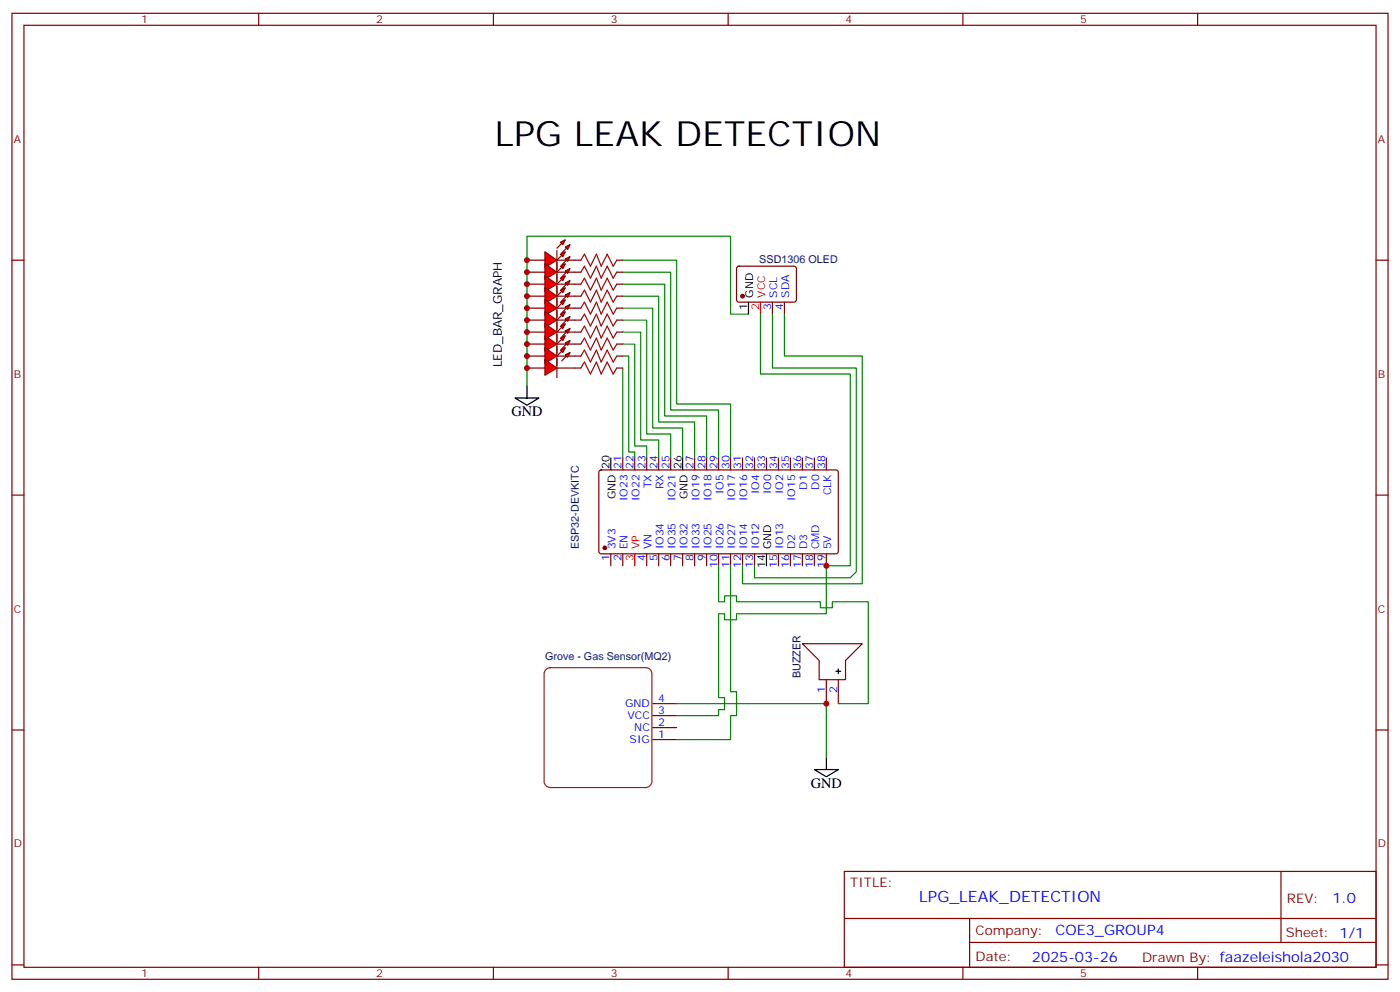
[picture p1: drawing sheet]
<svg xmlns="http://www.w3.org/2000/svg" width="412mm" height="292mm" viewBox="0 0 412 292" stroke-linecap="round" stroke-linejoin="round" font-family="sans-serif">
<g fill="none" stroke="#870000" stroke-width=".35">
<path d="M3.5 3.9h405.4v284.4h-405.4zM7.1 7.4h398.2v277.3h-398.2zM76.2 3.9v3.5M145.3 3.9v3.5M214.5 3.9v3.5M283.6 3.9v3.5M352.8 3.9v3.5M3.5 76.6h3.6M169.3 76.6h1.8M181.7 76.6h1.7M217.2 78.6l.5-.2h16.5l.4 .7-.1 9.4-.6 .4h-16.5l-.4-.7v-9.1zM405.3 76.6h3.6"/>
<path d="M227.5 88.9v3.6M231.1 88.9v3.6M176.6 138.5l.5-.2 69.4 .1 .4 .6v23.6l-.7 .4h-69.4l-.4-.7v-23.3zM183.4 134.8v3.5M187 134.8v3.5M190.5 134.8v3.5M194 134.8v3.5M197.6 134.8v3.5M204.6 134.8v3.5M208.1 134.8v3.5M211.7 134.8v3.5M215.2 134.8v3.5"/>
<path d="M218.7 134.8v3.5M222.2 134.8v3.5M225.8 134.8v3.5M229.3 134.8v3.5M232.8 134.8v3.5M236.4 134.8v3.5M239.9 134.8v3.5M243.4 134.8v3.5M3.5 145.7h3.6M405.3 145.7h3.6M179.9 163v3.5M183.4 163v3.5"/>
<path d="M190.5 163v3.5M194 163v3.5M197.6 163v3.5M201.1 163v3.5M204.6 163v3.5M208.1 163v3.5M211.7 163v3.5M215.2 163v3.5M218.7 163v3.5M222.2 163v3.5M229.3 163v3.5M232.8 163v3.5"/>
<path d="M236.4 163v3.5M239.9 163v3.5M243.4 163v3.5M236.4 189.5h17.6l-4.9 4.9v5.7h-7.8v-5.7zM3.5 214.9h3.6M192.3 217.7h7M192.3 214.2h7M192.3 210.6h7M192.3 207.1h7M243.4 200.1v7M246.9 200.1v7M405.3 214.9h3.6"/>
<path d="M248.7 256.5h156.6v28.2h-156.6zM377.3 256.5v20.9M248.7 270.4h156.5M285.6 277.4h119.6M285.6 270.4v14.1M3.5 284h3.6M76.2 284.7v3.6M145.3 284.7v3.6M214.5 284.7v3.6M283.6 284.7v3.6M352.8 284.7v3.6M405.3 284h3.6"/>
</g>
<g fill="#870000" stroke="#870000" stroke-width=".35">
<circle cx="178.2" cy="161.3" r=".53"/>
<circle cx="218.7" cy="87.2" r=".53"/>
</g>
<path d="M224 88.9v3.6M187 163v3.5" fill="none" stroke="#f00" stroke-width=".35"/>
<path d="M220.5 88.9v3.6M151.7 117.2h7l-3.5 2.1zM155.2 113.6v3.6M179.9 134.8v3.5M201.1 134.8v3.5M225.8 163v3.5M246.2 197.6h1.4M246.9 196.9v1.4M239.9 226.5h7l-3.5 2.1zM243.4 223v3.5" fill="none" stroke="#000" stroke-width=".35"/>
<path d="M160.9 197l1.1-.5h28.3a1.76 1.76 0 0 1 1.7 1.8v31.7a1.89 1.89 0 0 1-1.7 1.8h-28.3a1.89 1.89 0 0 1-1.7-1.8v-31.7z" fill="none" stroke="#8c2424" stroke-width=".35"/>
<g fill="none" stroke="#008700" stroke-width=".35">
<path d="M183.4 76.6h15.9v42.3h15.9v15.9M183.4 97.8h5.3v31.7h5.3v5.3M183.4 94.2h7.1v33.5h7.1v7.1M183.4 90.7h8.9v35.3h8.8v8.8M183.4 87.2h10.6v37h10.6v10.6M183.4 83.6h12.4v38.8h12.3v12.4M183.4 80.1h14.2v40.6h14.1v14.1M224 92.5v17.6h26.5v56.4h-7.1v14.2h-26.4v1.7h-3.6v-1.7h-1.7v24.7h1.7v3.5h-1.7v1.7h-12.4M227.5 92.5v15.8h24.7v60l-1.7 1.8h-28.3v-3.6M231.1 92.5v12.3h22.9v67h-35.3v-5.3M183.4 104.8h1.8v28.2h1.8v1.8M183.4 101.3h3.6v30h3.5v3.5"/>
<path d="M183.4 108.3v26.5M211.7 166.5v10.6h1.7v-1.7h3.6v1.7h24.7v1.8h3.5v-1.8h10.6v30h-8.9M215.2 166.5v37.1h1.8v7h-1.8v7.1h-15.9M199.3 207.1h44.1v15.9"/>
</g>
<path d="M171.1 76.6l1.1-1.8 1.7 3.6 1.8-3.6 1.4 3.6 1.8-3.6 1.7 3.6 1.1-1.8" fill="none" stroke="#a10000" stroke-width=".35"/>
<g fill="#f00" stroke="#870000" stroke-width=".35">
<path d="M160.5 74.1l3.5 2.5-3.5 2.1z"/>
<path d="M164 73.8v5.6z"/>
</g>
<g fill="#870000" stroke="#870000" stroke-width=".35">
<path d="M165.5 71.6l-1.5 1.5z"/>
<path d="M165.5 74.5l1.4-1.4z"/>
</g>
<g fill="#f00" stroke="#870000" stroke-width=".35">
<path d="M165.1 71.3l1.4-.7-.7 1.4z"/>
<path d="M166.5 72.7l1.4-.7-.7 1.4z"/>
</g>
<path d="M155.2 76.6h5.3M164 76.6h5.3" fill="none" stroke="#870000" stroke-width=".35"/>
<g fill="#f00" stroke="#870000" stroke-width=".35">
<path d="M160.5 77.6l3.5 2.5-3.5 2.1z"/>
<path d="M164 77.3v5.6z"/>
</g>
<g fill="#870000" stroke="#870000" stroke-width=".35">
<path d="M164 76.6l1.5-1.4z"/>
<path d="M165.5 78l1.4-1.4z"/>
</g>
<g fill="#f00" stroke="#870000" stroke-width=".35">
<path d="M165.1 74.8l1.4-.7-.7 1.4z"/>
<path d="M166.5 76.2l1.4-.7-.7 1.4z"/>
</g>
<path d="M155.2 80.1h5.3M164 80.1h5.3" fill="none" stroke="#870000" stroke-width=".35"/>
<g fill="#f00" stroke="#870000" stroke-width=".35">
<path d="M160.5 81.2l3.5 2.4-3.5 2.2z"/>
<path d="M164 80.8v5.7z"/>
</g>
<g fill="#870000" stroke="#870000" stroke-width=".35">
<path d="M164 80.1l1.5-1.4z"/>
<path d="M165.5 81.5l1.4-1.4z"/>
</g>
<g fill="#f00" stroke="#870000" stroke-width=".35">
<path d="M165.1 78.4l1.4-.8-.7 1.5z"/>
<path d="M166.5 79.8l1.4-.7-.7 1.4z"/>
</g>
<path d="M155.2 83.6h5.3M164 83.6h5.3" fill="none" stroke="#870000" stroke-width=".35"/>
<g fill="#f00" stroke="#870000" stroke-width=".35">
<path d="M160.5 84.7l3.5 2.5-3.5 2.1z"/>
<path d="M164 84.3v5.7z"/>
</g>
<g fill="#870000" stroke="#870000" stroke-width=".35">
<path d="M164 83.6l1.5-1.4z"/>
<path d="M165.5 85.1l1.4-1.5z"/>
</g>
<g fill="#f00" stroke="#870000" stroke-width=".35">
<path d="M165.1 81.9l1.4-.7-.7 1.4z"/>
<path d="M166.5 83.3l1.4-.7-.7 1.4z"/>
</g>
<path d="M155.2 87.2h5.3M164 87.2h5.3" fill="none" stroke="#870000" stroke-width=".35"/>
<g fill="#f00" stroke="#870000" stroke-width=".35">
<path d="M160.5 88.2l3.5 2.5-3.5 2.1z"/>
<path d="M164 87.9v5.6z"/>
</g>
<g fill="#870000" stroke="#870000" stroke-width=".35">
<path d="M165.5 85.8l-1.5 1.4z"/>
<path d="M165.5 88.6l1.4-1.4z"/>
</g>
<g fill="#f00" stroke="#870000" stroke-width=".35">
<path d="M165.1 85.4l1.4-.7-.7 1.4z"/>
<path d="M166.5 86.8l1.4-.7-.7 1.4z"/>
</g>
<path d="M155.2 90.7h5.3M164 90.7h5.3" fill="none" stroke="#870000" stroke-width=".35"/>
<g fill="#f00" stroke="#870000" stroke-width=".35">
<path d="M160.5 91.8l3.5 2.4-3.5 2.1z"/>
<path d="M164 91.4v5.6z"/>
</g>
<g fill="#870000" stroke="#870000" stroke-width=".35">
<path d="M165.5 89.3l-1.5 1.4z"/>
<path d="M165.5 92.1l1.4-1.4z"/>
</g>
<g fill="#f00" stroke="#870000" stroke-width=".35">
<path d="M165.1 88.9l1.4-.7-.7 1.4z"/>
<path d="M166.5 90.3l1.4-.7-.7 1.5z"/>
</g>
<path d="M155.2 94.2h5.3M164 94.2h5.3" fill="none" stroke="#870000" stroke-width=".35"/>
<g fill="#f00" stroke="#870000" stroke-width=".35">
<path d="M160.5 98.8l3.5 2.5-3.5 2.1z"/>
<path d="M164 98.5v5.6z"/>
</g>
<g fill="#870000" stroke="#870000" stroke-width=".35">
<path d="M164 97.8l1.5-1.5z"/>
<path d="M165.5 99.2l1.4-1.4z"/>
</g>
<g fill="#f00" stroke="#870000" stroke-width=".35">
<path d="M165.1 96l1.4-.7-.7 1.4z"/>
<path d="M166.5 97.4l1.4-.7-.7 1.4z"/>
</g>
<path d="M155.2 101.3h5.3M164 101.3h5.3" fill="none" stroke="#870000" stroke-width=".35"/>
<g fill="#f00" stroke="#870000" stroke-width=".35">
<path d="M160.5 95.3l3.5 2.5-3.5 2.1z"/>
<path d="M164 94.9v5.7z"/>
</g>
<g fill="#870000" stroke="#870000" stroke-width=".35">
<path d="M164 94.2l1.5-1.4z"/>
<path d="M165.5 95.6l1.4-1.4z"/>
</g>
<g fill="#f00" stroke="#870000" stroke-width=".35">
<path d="M165.1 92.5l1.4-.7-.7 1.4z"/>
<path d="M166.5 93.9l1.4-.7-.7 1.4z"/>
</g>
<path d="M155.2 97.8h5.3M164 97.8h5.3" fill="none" stroke="#870000" stroke-width=".35"/>
<g fill="#f00" stroke="#870000" stroke-width=".35">
<path d="M160.5 102.3l3.5 2.5-3.5 2.1z"/>
<path d="M164 102v5.6z"/>
</g>
<g fill="#870000" stroke="#870000" stroke-width=".35">
<path d="M164 101.3l1.5-1.4z"/>
<path d="M165.5 102.7l1.4-1.4z"/>
</g>
<g fill="#f00" stroke="#870000" stroke-width=".35">
<path d="M165.1 99.5l1.4-.7-.7 1.4z"/>
<path d="M166.5 100.9l1.4-.7-.7 1.4z"/>
</g>
<path d="M155.2 104.8h5.3M164 104.8h5.3" fill="none" stroke="#870000" stroke-width=".35"/>
<g fill="#f00" stroke="#870000" stroke-width=".35">
<path d="M160.5 105.9l3.5 2.4-3.5 2.2z"/>
<path d="M164 105.5v5.7z"/>
</g>
<g fill="#870000" stroke="#870000" stroke-width=".35">
<path d="M165.5 103.4l-1.5 1.4z"/>
<path d="M165.5 106.2l1.4-1.4z"/>
</g>
<g fill="#f00" stroke="#870000" stroke-width=".35">
<path d="M165.1 103l1.4-.7-.7 1.5z"/>
<path d="M166.5 104.5l1.4-.7-.7 1.4z"/>
</g>
<g fill="none" stroke="#870000" stroke-width=".35">
<path d="M169.3 80.1h1.8M169.3 83.6h1.8M169.3 90.7h1.8M169.3 87.2h1.8M169.3 97.8h1.8M169.3 94.2h1.8M181.7 80.1h1.7M181.7 83.6h1.7M181.7 90.7h1.7M181.7 87.2h1.7M181.7 97.8h1.7M181.7 94.2h1.7"/>
<path d="M155.2 108.3h5.3M164 108.3h7.1M169.3 101.3h1.8M169.3 104.8h1.8M181.7 108.3h1.7M181.7 101.3h1.7M181.7 104.8h1.7"/>
</g>
<path d="M171.1 80.1l1.1-1.7 1.7 3.5 1.8-3.5 1.4 3.5 1.8-3.5 1.7 3.5 1.1-1.8M171.1 97.8l1.1-1.8 1.7 3.5 1.8-3.5 1.4 3.5 1.8-3.5 1.7 3.5 1.1-1.7M171.1 83.6l1.1-1.7 1.7 3.5 1.8-3.5 1.4 3.5 1.8-3.5 1.7 3.5 1.1-1.8M171.1 90.7l1.1-1.8 1.7 3.6 1.8-3.6 1.4 3.6 1.8-3.6 1.7 3.6 1.1-1.8M171.1 87.2l1.1-1.8 1.7 3.5 1.8-3.5 1.4 3.5 1.8-3.5 1.7 3.5 1.1-1.7M171.1 94.2l1.1-1.7 1.7 3.5 1.8-3.5 1.4 3.5 1.8-3.5 1.7 3.5 1.1-1.8M171.1 101.3l1.1-1.8 1.7 3.5 1.8-3.5 1.4 3.5 1.8-3.5 1.7 3.5 1.1-1.7M171.1 108.3l1.1-1.7 1.7 3.5 1.8-3.5 1.4 3.5 1.8-3.5 1.7 3.5 1.1-1.8M171.1 104.8l1.1-1.8 1.7 3.6 1.8-3.6 1.4 3.6 1.8-3.6 1.7 3.6 1.1-1.8" fill="none" stroke="#a10000" stroke-width=".35"/>
<path d="M220.5 92.5h-5.3v-23h-60v44.1" fill="none" stroke="#008700" stroke-width=".35"/>
<g fill="#c00">
<circle cx="243.4" cy="207.1" r=".88"/>
<circle cx="243.4" cy="166.5" r=".88"/>
<circle cx="155.2" cy="80.1" r=".88"/>
<circle cx="155.2" cy="83.6" r=".88"/>
<circle cx="155.2" cy="87.2" r=".88"/>
<circle cx="155.2" cy="90.7" r=".88"/>
<circle cx="155.2" cy="94.2" r=".88"/>
<circle cx="155.2" cy="101.3" r=".88"/>
<circle cx="155.2" cy="97.8" r=".88"/>
<circle cx="155.2" cy="104.8" r=".88"/>
<circle cx="155.2" cy="108.3" r=".88"/>
<circle cx="155.2" cy="76.6" r=".88"/>
</g>
<text font-size="10.2" x="145.8" y="43">LPG LEAK DETECTION</text>
<text font-size="4.6" fill="#00f" x="270.8" y="265.5">LPG_LEAK_DETECTION</text>
<g font-size="4.2">
<text x="150.6" y="122.4">GND</text>
<text x="238.8" y="231.8">GND</text>
</g>
<g font-size="4.2" fill="#00f">
<text x="392.5" y="265.8">1.0</text>
<text x="310.9" y="275.3">COE3_GROUP4</text>
<text x="304" y="283.1">2025-03-26</text>
</g>
<g font-size="3.9" fill="#800">
<text x="250.5" y="261.1">TITLE:</text>
<text x="379.1" y="265.8">REV:</text>
<text x="287.4" y="275.3">Company:</text>
<text x="378.7" y="275.9">Sheet: 1/1</text>
<text x="287.4" y="283">Date:</text>
<text x="336.4" y="283.1">Drawn By: faazeleishola2030</text>
</g>
<text font-size="3.5" x="147.9" y="108.1" transform="rotate(-90 147.9 108.1)">LED_BAR_GRAPH</text>
<g font-size="3.2" fill="#800">
<text x="41.6" y="6.9">1</text>
<text x="110.8" y="6.9">2</text>
<text x="179.9" y="6.9">3</text>
<text x="249.1" y="6.9">4</text>
<text x="318.2" y="6.9">5</text>
<text x="4.1" y="42">A</text>
<text x="405.9" y="42">A</text>
<text x="4.1" y="111.2">B</text>
<text x="405.9" y="111.2">B</text>
<text x="4.1" y="180.3">C</text>
<text x="405.9" y="180.3">C</text>
<text x="4.1" y="249.4">D</text>
<text x="405.9" y="249.4">D</text>
<text x="41.6" y="287.7">1</text>
<text x="110.8" y="287.7">2</text>
<text x="179.9" y="287.7">3</text>
<text x="249.1" y="287.7">4</text>
<text x="318.2" y="287.7">5</text>
</g>
<g font-size="3.2" fill="#000080">
<text x="223.7" y="77.3">SSD1306 OLED</text>
<text x="170.5" y="161.7" transform="rotate(-90 170.5 161.7)">ESP32-DEVKITC</text>
<text x="160.6" y="194.2">Grove - Gas Sensor(MQ2)</text>
<text x="235.8" y="199.6" transform="rotate(-90 235.8 199.6)">BUZZER</text>
</g>
<g font-size="3.2">
<text x="221.9" y="87.6" transform="rotate(-90 221.9 87.6)">GND</text>
<text x="220.1" y="91.1" transform="rotate(-90 220.1 91.1)">1</text>
<text x="179.6" y="138.1" transform="rotate(-90 179.6 138.1)">20</text>
<text x="200.7" y="138.1" transform="rotate(-90 200.7 138.1)">26</text>
<text x="181.3" y="146.9" transform="rotate(-90 181.3 146.9)">GND</text>
<text x="202.5" y="146.9" transform="rotate(-90 202.5 146.9)">GND</text>
<text x="227.2" y="161.7" transform="rotate(-90 227.2 161.7)">GND</text>
<text x="225.4" y="167.2" transform="rotate(-90 225.4 167.2)">14</text>
</g>
<g font-size="3.2" fill="#f00">
<text x="225.4" y="87.6" transform="rotate(-90 225.4 87.6)">VCC</text>
<text x="223.7" y="91.1" transform="rotate(-90 223.7 91.1)">2</text>
<text x="188.4" y="161.7" transform="rotate(-90 188.4 161.7)">VP</text>
<text x="186.6" y="165.2" transform="rotate(-90 186.6 165.2)">3</text>
</g>
<g font-size="3.2" fill="#00f">
<text x="229" y="87.6" transform="rotate(-90 229 87.6)">SCL</text>
<text x="232.5" y="87.6" transform="rotate(-90 232.5 87.6)">SDA</text>
<text x="227.2" y="91.1" transform="rotate(-90 227.2 91.1)">3</text>
<text x="230.7" y="91.1" transform="rotate(-90 230.7 91.1)">4</text>
<text x="183.1" y="138.1" transform="rotate(-90 183.1 138.1)">21</text>
<text x="186.6" y="138.1" transform="rotate(-90 186.6 138.1)">22</text>
<text x="190.1" y="138.1" transform="rotate(-90 190.1 138.1)">23</text>
<text x="191.9" y="143.8" transform="rotate(-90 191.9 143.8)">TX</text>
<text x="193.7" y="138.1" transform="rotate(-90 193.7 138.1)">24</text>
<text x="197.2" y="138.1" transform="rotate(-90 197.2 138.1)">25</text>
<text x="204.3" y="138.1" transform="rotate(-90 204.3 138.1)">27</text>
<text x="207.8" y="138.1" transform="rotate(-90 207.8 138.1)">28</text>
<text x="211.3" y="138.1" transform="rotate(-90 211.3 138.1)">29</text>
<text x="214.8" y="138.1" transform="rotate(-90 214.8 138.1)">30</text>
<text x="218.4" y="138.1" transform="rotate(-90 218.4 138.1)">31</text>
<text x="221.9" y="138.1" transform="rotate(-90 221.9 138.1)">32</text>
<text x="225.4" y="138.1" transform="rotate(-90 225.4 138.1)">33</text>
<text x="229" y="138.1" transform="rotate(-90 229 138.1)">34</text>
<text x="232.5" y="138.1" transform="rotate(-90 232.5 138.1)">35</text>
<text x="236" y="138.1" transform="rotate(-90 236 138.1)">36</text>
<text x="239.5" y="138.1" transform="rotate(-90 239.5 138.1)">37</text>
<text x="243.1" y="138.1" transform="rotate(-90 243.1 138.1)">38</text>
<text x="184.9" y="147.5" transform="rotate(-90 184.9 147.5)">IO23</text>
<text x="188.4" y="147.5" transform="rotate(-90 188.4 147.5)">IO22</text>
<text x="195.4" y="144" transform="rotate(-90 195.4 144)">RX</text>
<text x="199" y="147.5" transform="rotate(-90 199 147.5)">IO21</text>
<text x="206" y="147.5" transform="rotate(-90 206 147.5)">IO19</text>
<text x="209.5" y="147.5" transform="rotate(-90 209.5 147.5)">IO18</text>
<text x="213.1" y="145.5" transform="rotate(-90 213.1 145.5)">IO5</text>
<text x="216.6" y="147.5" transform="rotate(-90 216.6 147.5)">IO17</text>
<text x="220.1" y="147.5" transform="rotate(-90 220.1 147.5)">IO16</text>
<text x="223.7" y="145.5" transform="rotate(-90 223.7 145.5)">IO4</text>
<text x="227.2" y="145.5" transform="rotate(-90 227.2 145.5)">IO0</text>
<text x="230.7" y="145.5" transform="rotate(-90 230.7 145.5)">IO2</text>
<text x="234.2" y="147.5" transform="rotate(-90 234.2 147.5)">IO15</text>
<text x="237.8" y="144.1" transform="rotate(-90 237.8 144.1)">D1</text>
<text x="241.3" y="144.1" transform="rotate(-90 241.3 144.1)">D0</text>
<text x="244.8" y="145.8" transform="rotate(-90 244.8 145.8)">CLK</text>
<text x="181.3" y="161.7" transform="rotate(-90 181.3 161.7)">3V3</text>
<text x="184.9" y="161.7" transform="rotate(-90 184.9 161.7)">EN</text>
<text x="191.9" y="161.7" transform="rotate(-90 191.9 161.7)">VN</text>
<text x="195.4" y="161.7" transform="rotate(-90 195.4 161.7)">IO34</text>
<text x="199" y="161.7" transform="rotate(-90 199 161.7)">IO35</text>
<text x="202.5" y="161.7" transform="rotate(-90 202.5 161.7)">IO32</text>
<text x="206" y="161.7" transform="rotate(-90 206 161.7)">IO33</text>
<text x="209.5" y="161.7" transform="rotate(-90 209.5 161.7)">IO25</text>
<text x="213.1" y="161.7" transform="rotate(-90 213.1 161.7)">IO26</text>
<text x="216.6" y="161.7" transform="rotate(-90 216.6 161.7)">IO27</text>
<text x="220.1" y="161.7" transform="rotate(-90 220.1 161.7)">IO14</text>
<text x="223.7" y="161.7" transform="rotate(-90 223.7 161.7)">IO12</text>
<text x="230.7" y="161.7" transform="rotate(-90 230.7 161.7)">IO13</text>
<text x="234.2" y="161.7" transform="rotate(-90 234.2 161.7)">D2</text>
<text x="237.8" y="161.7" transform="rotate(-90 237.8 161.7)">D3</text>
<text x="241.3" y="161.7" transform="rotate(-90 241.3 161.7)">CMD</text>
<text x="244.8" y="161.7" transform="rotate(-90 244.8 161.7)">5V</text>
<text x="179.6" y="165.2" transform="rotate(-90 179.6 165.2)">1</text>
<text x="183.1" y="165.2" transform="rotate(-90 183.1 165.2)">2</text>
<text x="190.1" y="165.2" transform="rotate(-90 190.1 165.2)">4</text>
<text x="193.7" y="165.2" transform="rotate(-90 193.7 165.2)">5</text>
<text x="197.2" y="165.2" transform="rotate(-90 197.2 165.2)">6</text>
<text x="200.7" y="165.2" transform="rotate(-90 200.7 165.2)">7</text>
<text x="204.3" y="165.2" transform="rotate(-90 204.3 165.2)">8</text>
<text x="207.8" y="165.2" transform="rotate(-90 207.8 165.2)">9</text>
<text x="211.3" y="167.2" transform="rotate(-90 211.3 167.2)">10</text>
<text x="214.8" y="167.2" transform="rotate(-90 214.8 167.2)">11</text>
<text x="218.4" y="167.2" transform="rotate(-90 218.4 167.2)">12</text>
<text x="221.9" y="167.2" transform="rotate(-90 221.9 167.2)">13</text>
<text x="229" y="167.2" transform="rotate(-90 229 167.2)">15</text>
<text x="232.5" y="167.2" transform="rotate(-90 232.5 167.2)">16</text>
<text x="236" y="167.2" transform="rotate(-90 236 167.2)">17</text>
<text x="239.5" y="167.2" transform="rotate(-90 239.5 167.2)">18</text>
<text x="243.1" y="167.2" transform="rotate(-90 243.1 167.2)">19</text>
<text x="243.1" y="203.8" transform="rotate(-90 243.1 203.8)">1</text>
<text x="246.6" y="203.8" transform="rotate(-90 246.6 203.8)">2</text>
<text x="184.2" y="208">GND</text>
<text x="193.9" y="206.6">4</text>
<text x="184.8" y="211.5">VCC</text>
<text x="186.8" y="215.1">NC</text>
<text x="193.9" y="213.7">2</text>
<text x="193.9" y="210.1">3</text>
<text x="185.5" y="218.6">SIG</text>
<text x="193.9" y="217.2">1</text>
</g>
</svg>
